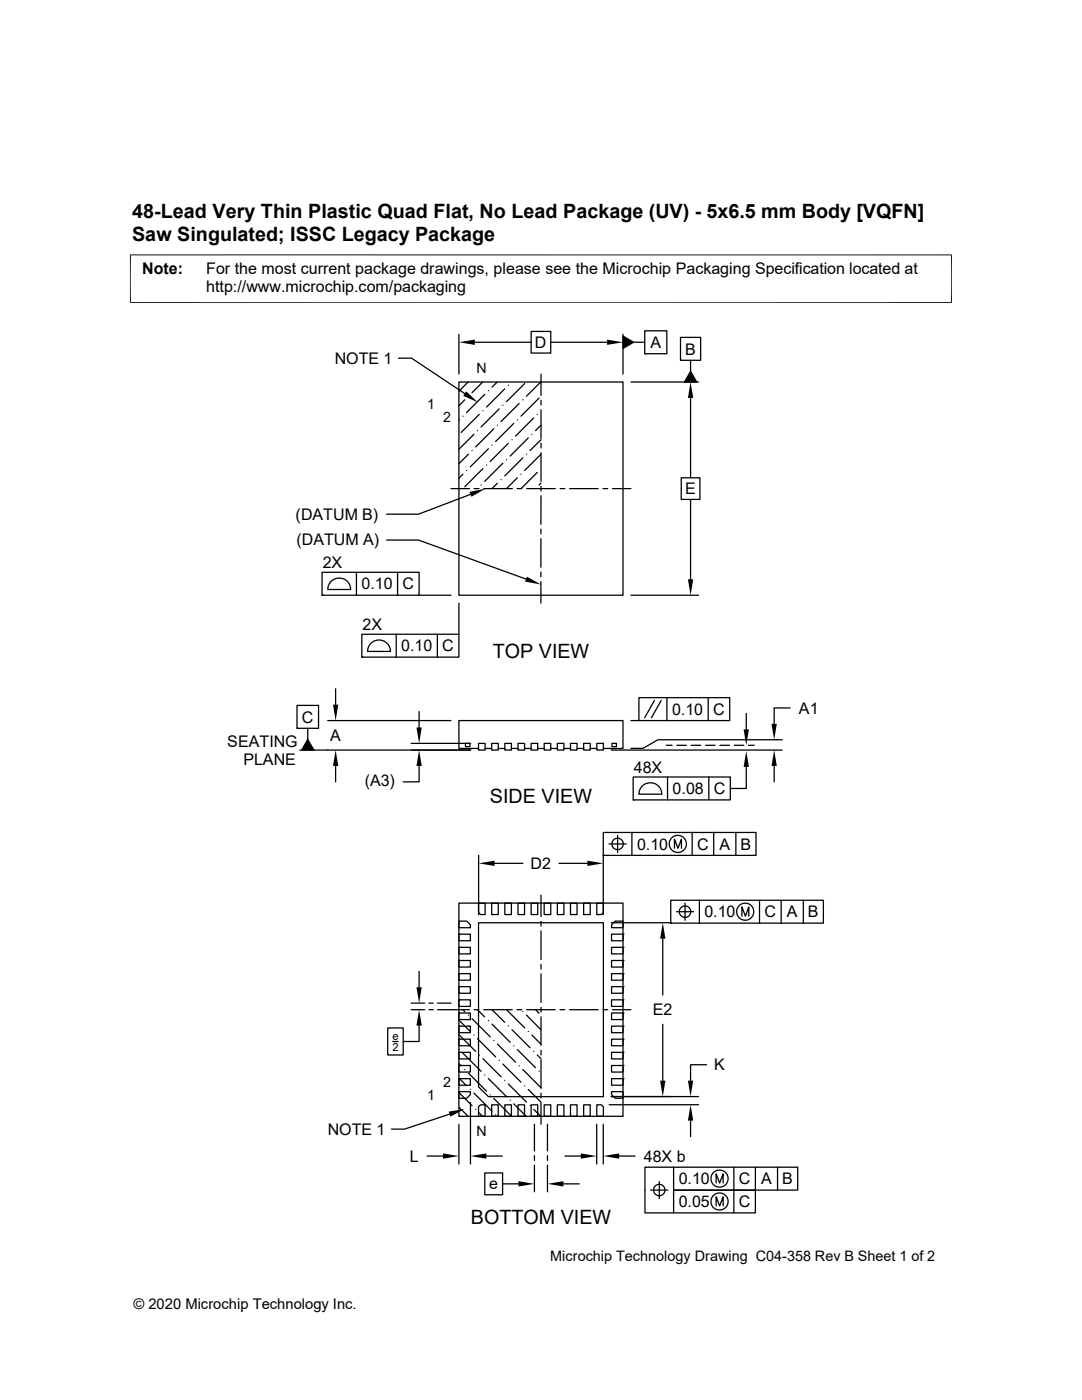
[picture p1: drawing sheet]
<svg xmlns="http://www.w3.org/2000/svg" width="216mm" height="279mm" viewBox="0 0 216 279" stroke-linecap="round" stroke-linejoin="round" font-family="sans-serif">
<g fill="none" stroke="#000" stroke-width=".25">
<path d="M79.5 71.5h2.6l10.6 7M91.6 76.2h32.7v42.6h-32.7zM91.6 66.7v8M92.7 79.8l-1.1 1.2M93.4 76.2l-1.8 1.9M93.5 79.1h.1M94.7 68.3h11.3M96.3 76.2l-2.1 2.2M96.7 78.7l-3.6 3.6M97.5 78h.1M99.2 76.2l-1 1.1M100.7 77.6l-3.6 3.6"/>
<path d="M101.4 76.9h.1M104.3 79.8h.1M104.7 76.5l-3.6 3.7M106 66.1h3.9v4.4h-3.9zM107.6 79.4l-3.7 3.7M107.9 76.2l-2.8 2.9M107.9 74.7v4.2M107.9 79.9v.9M109.9 68.3h11.2M124.3 67.1l2.1 1.2-2.1 1.2zM124.3 66.7v8M125.9 76.2h13.5"/>
<path d="M126.4 68.3h2.3M128.7 66h4.4v4.6h-4.4zM128.7 70.6h.1M135.8 67.3h4v4.6h-4zM135.8 71.9h.1M137.8 79.4v16M137.8 74.1l1.2 2.1h-2.4zM137.8 71.9v2.2M90 97.5h3.7M91.7 83.8l-.1 .1M92.4 83.1h.1M92.4 94.6l-.8 .8"/>
<path d="M93.1 93.9h.1M93.5 90.7l-1.9 1.8M93.9 98.7l-10.4 3.9h-6.3M94.2 89.9h.1M94.6 86.7l-3 3M94.6 97.5h1M95.3 85.9h.1M95.6 82.7l-3.6 3.6M96 96.8h.1M96.4 82h.1M96.4 93.5l-3.7 3.7M96.5 97.5h5.7"/>
<path d="M97.1 92.8h.1M97.5 89.6l-3.7 3.6M98.2 88.8h.1M98.5 85.6l-3.6 3.6M99.3 84.9h.1M99.3 96.4l-1.1 1.1M99.6 81.6l-3.6 3.6M100 95.7h.1M100.3 80.9h.1M100.3 92.5l-3.6 3.6M101.1 91.7h.1M101.4 88.5l-3.6 3.6"/>
<path d="M102.2 87.8h.1M102.5 84.5l-3.6 3.6M103.2 97.5h.9M103.2 83.8h.1M103.2 95.4l-2.1 2.1M103.6 80.5l-3.6 3.6M103.9 94.6h.1M104.3 91.4l-3.6 3.6M105.1 90.7h.1M105.1 97.5h5.7M105.4 87.4l-3.6 3.6M106.1 86.7h.1"/>
<path d="M106.5 83.4l-3.6 3.6M107.2 82.7h.1M107.2 94.3l-3.2 3.2M107.9 96.4l-.3 .4M107.9 81.8v5.7M107.9 88.5v.9M107.9 90.4v5.7M107.9 97v1M107.9 98.9v5.7M108 84.9l-1.2 1M108 87.8l-2.2 2.1M108 90.7l-3.3 3.2"/>
<path d="M111.8 97.5h.9M113.7 97.5h5.7M120.3 97.5h1M122.2 97.5h3.7M135.9 95.4h3.8v4.3h-3.8zM137.8 99.7v15.9M64.3 114.2h19.3v4.6h-19.3zM64.3 118.8h.1M66.2 115.9a2.3 2.3 0 0 1 2.4-.3 2.3 2.3 0 0 1 1.4 2h-4.6l.3-1.1zM71.1 114.2v4.6M77.2 107.8h6.3l21.5 7.8M79.3 114.2v4.6"/>
<path d="M83.6 118.8h6.4M107.9 105.6v1M107.9 107.5v5.7M107.9 114.2v.9M107.9 116.1v4.3M125.9 118.8h13.5M67 137.5v3.1M72.2 126.6h19.4v4.5h-19.4zM72.2 131.1h.1M74.1 128.3a2.29 2.29 0 0 1 2.5-.4 2.29 2.29 0 0 1 1.3 2.1h-4.6l.4-1.2zM79.1 126.6v4.5M87.3 126.6v4.5"/>
<path d="M91.6 120.4v6.2M127.5 139.2h18.1v4.6h-18.1zM130.6 139.8l-2 3.4M131.9 139.8l-1.9 3.4M133.1 139.2v4.6M141.3 139.2v4.6M59.3 140.8h4.3v4.6h-4.3zM59.3 145.4h.1M61.4 145.4v2.2M61.4 147.6l1.2 2.1h-2.4zM65.4 143.8h24.6M67 152.9v3.1"/>
<path d="M82 148.4h11.9M83.6 152.9v3.1h-3.1M83.6 142v3.2M92.9 148.4h.9v.6h-.9zM93.9 149.7h-34.1M95.5 149.4h-3.9v-5.6h32.7v5.6h-3.9M95.5 148.4h1.3v1.3h-1.3zM96.8 149.4h1.3M98.1 148.4h1.3v1.3h-1.3zM99.4 149.4h1.3M100.7 148.4h1.3v1.3h-1.3zM102 149.4h1.4"/>
<path d="M103.4 148.4h1.3v1.3h-1.3zM104.7 149.4h1.3M106 148.4h1.3v1.3h-1.3zM107.3 149.4h1.3M108.6 148.4h1.3v1.3h-1.3zM109.9 149.4h1.3M111.2 148.4h1.3v1.3h-1.3zM112.5 149.4h1.3M113.8 148.4h1.3v1.3h-1.3zM115.1 149.4h1.4M116.5 148.4h1.3v1.3h-1.3zM117.8 149.4h1.3"/>
<path d="M119.1 148.4h1.3v1.3h-1.3zM122 149.7h34.1M122.1 148.4h.9v.6h-.9zM125.9 143.8h1.6M126.3 155.1h19.4v4.5h-19.4zM126.3 159.6h.1M128.2 156.8a2.3 2.3 0 0 1 2.5-.4 2.3 2.3 0 0 1 1.4 2.1h-4.6l.3-1.2zM132.9 148.7h1.2M133.2 155.1v4.5M135.1 148.7h1.9M137.9 148.7h1.9M140.8 148.7h1.9"/>
<path d="M141.4 155.1v4.5M143.6 148.7h1.9M146.5 148.7h1.9M148.9 153.1v4.3h-3.2M148.9 142.4v3.2M149.4 148.7h1.1M154.5 152.9v3.1M156.1 147.6h-24.8l-3 1.8h-2.4M157.6 141.3h-3.1v3.2M95.5 170.7v11.9M98.7 172.3h5.6M107.9 178.6v4.3"/>
<path d="M111.5 172.3h5.7M120.4 170.7v11.9M120.4 166.1h30.5v4.6h-30.5zM120.4 170.7h.1M121.5 168.4h3.4M123.2 166.7v3.4M126.1 166.1v4.6M133.8 179.7h30.5v4.5h-30.5zM134.6 169.3v-1.8l.7 1.8 .7-1.8v1.8M138.1 166.1v4.6M139.6 179.7v4.5M142.4 166.1v4.6"/>
<path d="M146.8 166.1v4.6M151.6 179.7v4.5M155.9 179.7v4.5M160.3 179.7v4.5M83.6 193.8v3.2M91.6 180.2h32.7v42.6h-32.7zM91.6 199.5h2.3v1.4h-2.3zM91.6 199.5h.1M91.6 196.9h2.3v1.3h-2.3zM91.6 196.9h.1M91.6 194.3h2.3v1.3h-2.3zM91.6 194.3h.1"/>
<path d="M91.6 191.7h2.3v1.3h-2.3zM91.6 191.7h.1M91.6 189.1h2.3v1.3h-2.3zM91.6 189.1h.1M91.6 186.4h2.3v1.3h-2.3zM91.6 186.4h.1M91.6 183.8h1.5l.8 .8v.5h-2.3zM95.5 180.2h1.3v2.3h-.9l-.4-.4zM95.5 184.2h24.9v34.7h-22.9l-2-2zM98.1 180.2h1.3v2.3h-1.3zM100.7 180.2h1.3v2.3h-1.3zM103.4 180.2h1.3v2.3h-1.3z"/>
<path d="M106 180.2h1.3v2.3h-1.3zM107.9 183.9v.9M107.9 185.8v5.7M107.9 192.4v1M107.9 194.4v5.7M108.6 180.2h1.3v2.3h-1.3zM111.2 180.2h1.3v2.3h-1.3zM113.8 180.2h1.3v2.3h-1.3zM116.5 180.2h1.3v2.3h-1.3zM119.1 180.2h1.3v1.9l-.4 .4h-.9zM122 184.1h11.8M122 199.5h2.3v1.4h-2.3z"/>
<path d="M122 196.9h2.3v1.3h-2.3zM122 194.3h2.3v1.3h-2.3zM122 191.7h2.3v1.3h-2.3zM122 189.1h2.3v1.3h-2.3zM122 186.4h2.3v1.3h-2.3zM122 184.6l.7-.8h1.6v1.3h-2.3zM124.3 199.5h.1M124.3 196.9h.1M124.3 194.3h.1M124.3 191.7h.1M124.3 189.1h.1M124.3 186.4h.1"/>
<path d="M132.2 187.3v11.3M133.8 184.2h.1M135 181.9h3.4M136.7 180.2v3.5M148 182.8v-1.8l.7 1.8 .7-1.8v1.8M77.4 205.1h3.1v5.4h-3.1zM78.4 207.9h1M82 200.2h2.7M82 201.5h2.7M83.6 204.7v3.2h-3.1M85.6 200.2h.8M85.6 201.5h.8"/>
<path d="M87.3 200.2h2.7M87.3 201.5h6.4M91.6 218l2.6 2.7M91.6 215.2l1.5 1.5M91.6 212.3l.4 .4M91.6 206.5l3.3 3.3M91.6 203.6l2.2 2.2M91.6 217.9h2.3v.6l-.8 .7h-1.5zM91.6 215.3h2.3v1.3h-2.3zM91.6 215.3h.1M91.6 212.6h2.3v1.4h-2.3zM91.6 212.6h.1"/>
<path d="M91.6 210h2.3v1.3h-2.3zM91.6 210h.1M91.6 207.4h2.3v1.3h-2.3zM91.6 207.4h.1M91.6 204.8h2.3v1.3h-2.3zM91.6 204.8h.1M91.6 202.2h2.3v1.3h-2.3zM91.6 202.2h.1M91.7 209.5h.1M92.4 210.2l3.6 3.6M92.4 201.5l.3 .4M92.7 213.4h.1"/>
<path d="M93.5 214.2l3.6 3.6M93.5 202.6h.1M93.8 217.4h.1M94.2 203.3l3.6 3.6M94.6 218.1l3.6 3.7M94.6 206.6h.1M94.6 201.5h1M95.3 207.3l3.6 3.6M95.3 201.5l1.4 1.4M95.6 210.5h.1M96.4 211.3l3.6 3.6M96.5 201.5h5.7"/>
<path d="M96.7 214.5h.1M97.5 215.2l3.6 3.7M97.5 203.7h.1M97.8 218.5h.1M98.2 204.4l3.6 3.6M98.2 201.5l2.5 2.5M98.5 219.2l3.6 3.6M98.5 207.6h.1M99.3 208.4l3.6 3.6M99.6 211.6h.1M100.3 212.3l3.6 3.7M100.7 215.6h.1"/>
<path d="M101.1 201.5l3.6 3.6M101.4 216.3l3.7 3.6M101.4 204.7h.1M101.8 219.6h.1M102.2 205.5l3.6 3.6M102.5 208.7h.1M103.2 201.5h.9M103.2 209.5l3.6 3.6M103.6 212.7h.1M104.3 201.9h.1M104.3 213.4l3.6 3.7M104.7 216.7h.1"/>
<path d="M105.1 202.6l2.8 2.9M105.1 201.5h5.7M105.4 205.8h.1M105.4 217.4l2.5 2.5M106.1 206.6l1.8 1.8M106.5 209.8h.1M106.9 201.5l.7 .7M107.2 210.5l.7 .8M107.6 213.8h.1M107.9 201v1M107.9 202.9v5.7M107.9 209.6v.9"/>
<path d="M107.9 211.5v5.7M107.9 218.2v.9M111.7 201.5h1M113.6 201.5h5.8M120.3 201.5h1M122 218.8h17.4M122 217.9h2.3v1.3h-1.6l-.7-.7zM122 215.3h2.3v1.3h-2.3zM122 212.6h2.3v1.4h-2.3zM122 210h2.3v1.3h-2.3zM122 207.4h2.3v1.3h-2.3zM122 204.8h2.3v1.3h-2.3z"/>
<path d="M122 202.2h2.3v1.3h-2.3zM122.2 201.5h3.7M124.3 215.3h.1M124.3 212.6h.1M124.3 210h.1M124.3 207.4h.1M124.3 204.8h.1M124.3 202.2h.1M132.2 204.4v11.3M141 212.5h-3.2v3.2M85.2 230.7h3.2M89.7 222.4l-9 2.9h-2.6"/>
<path d="M91.6 224.4v7.9M91.7 221l1.7 1.8M93.9 220v12.3M94.9 221.4h.1M95.5 220.9l.4-.4h.9v2.3h-1.3zM95.6 222.1l.7 .7M96.7 234.1h3.6v4.3h-3.6zM97 230.7h3.2M98.1 220.5h1.3v2.3h-1.3zM98.9 222.5h.1M100.3 236.3h3.2M100.7 220.5h1.3v2.3h-1.3z"/>
<path d="M102.5 220.3l2.5 2.5M103.4 220.5h1.3v2.3h-1.3zM105.8 220.7h.1M106 220.5h1.3v2.3h-1.3zM106.5 221.4l1.4 1.4M106.6 224.4v5.3M106.6 230.6v1M106.6 232.5v5.3M107.9 220.1v4.3M108.6 220.5h1.3v2.3h-1.3zM109.2 224.4v5.3M109.2 230.6v1"/>
<path d="M109.2 232.5v5.3M111.2 220.5h1.3v2.3h-1.3zM112.4 236.3h3.2M112.7 230.7h3.2M113.8 220.5h1.3v2.3h-1.3zM116.5 220.5h1.3v2.3h-1.3zM119.1 224.4v7.9M119.1 220.5h.9l.4 .4v1.9h-1.3zM120.4 224.4v7.9M121.6 220.5h17.8M123.5 230.7h3.2M129.8 237.5h3.5"/>
<path d="M131.6 235.8v3.4M134.4 232.9v4.6h16.3v4.6h-22v-9.2h30.5v4.6h-24.8v4.6M137.8 223.6v3.2M142.9 236.1v-1.8l.7 1.8 .7-1.8v1.8M146.4 232.9v9.2M150.7 232.9v4.6M155.2 232.9v4.6M142.9 240.7v-1.9l.7 1.9 .7-1.9v1.9"/>
<circle cx="123.2" cy="168.4" r="1.14"/>
<circle cx="135.3" cy="168.4" r="1.72"/>
<circle cx="136.7" cy="181.9" r="1.14"/>
<circle cx="148.7" cy="182" r="1.71"/>
<circle cx="131.6" cy="237.5" r="1.14"/>
<circle cx="143.6" cy="239.8" r="1.72"/>
<circle cx="143.6" cy="235.2" r="1.71"/>
</g>
<g fill="#000">
<path d="M93 78.1l2.4 2.2-3-1.3zM91.6 68.3l3.1-.5v1zM121.1 67.8l3.2 .5-3.2 .5zM124.3 67.1l2.1 1.2-2.1 1.2zM137.8 76.2l.5 3.2h-1zM137.8 74.1l1.2 2.1h-2.4zM93.7 98.2l3.2-.7-2.8 1.6zM105.1 115.1l2.8 1.5-3.1-.5zM137.3 115.6h1l-.5 3.2zM61.4 147.6l1.2 2.1h-2.4zM66.4 140.6h1.1l-.5 3.2zM67 149.7l.5 3.2h-1.1z"/>
<path d="M83.1 145.2h1.1l-.6 3.2zM83.6 149.7l.6 3.2h-1.1zM148.9 149.9l.5 3.2h-1zM148.4 145.6h1l-.5 3.1zM154.5 149.7l.5 3.2h-1.1zM153.9 144.5h1.1l-.5 3.1zM95.5 172.3l3.2-.5v1zM117.2 171.8l3.2 .5-3.2 .5zM83.1 197h1.1l-.6 3.2zM132.2 184.1l.6 3.2h-1.1zM83.6 201.5l.6 3.2h-1.1zM131.7 215.7h1.1l-.6 3.1z"/>
<path d="M137.3 215.7h1l-.5 3.1zM88.4 230.2l3.2 .5-3.2 .5zM89.5 221.8l3.2-.5-2.8 1.5zM93.9 230.7l3.1-.5v1zM103.5 235.7l3.1 .6-3.1 .5zM109.2 236.3l3.2-.6v1.1zM115.9 230.2l3.2 .5-3.2 .5zM120.4 230.7l3.1-.5v1zM137.8 220.5l.5 3.1h-1z"/>
</g>
<path d="M26 50.8v9.7M189.9 50.8v9.7M189.9 50.9h-164M25.9 60.4h164" fill="none" stroke="#000" stroke-width=".2"/>
<g font-size="3.9">
<text x="26.4" y="43.5">48-Lead Very Thin Plastic Quad Flat, No Lead Package (UV) - 5x6.5 mm Body [VQFN]</text>
<text x="26.4" y="48">Saw Singulated; ISSC Legacy Package</text>
<text x="98.3" y="131.3">TOP VIEW</text>
<text x="97.8" y="160.2">SIDE VIEW</text>
<text x="93.9" y="244.3">BOTTOM VIEW</text>
</g>
<g font-size="3.2">
<text x="28.4" y="54.6">Note:</text>
<text x="41.1" y="58.3">http://www.microchip.com/packaging</text>
<text x="41.1" y="54.6">For the most current package drawings, please see the Microchip Packaging Specification located at</text>
<text x="106.7" y="69.4">D</text>
<text x="129.8" y="69.4">A</text>
<text x="136.7" y="70.8">B</text>
<text x="66.8" y="72.6">NOTE 1</text>
<text x="136.7" y="98.7">E</text>
<text x="59" y="103.8">(DATUM B)</text>
<text x="59.1" y="108.9">(DATUM A)</text>
<text x="64.4" y="113.4">2X</text>
<text x="72.1" y="117.6">0.10</text>
<text x="80.3" y="117.6">C</text>
<text x="72.3" y="125.8">2X</text>
<text x="80.1" y="130">0.10</text>
<text x="88.2" y="130">C</text>
<text x="134.1" y="142.6">0.10</text>
<text x="142.3" y="142.7">C</text>
<text x="159.4" y="142.4">A1</text>
<text x="45.4" y="149">SEATING</text>
<text x="60.2" y="144.2">C</text>
<text x="65.9" y="147.9">A</text>
<text x="48.6" y="152.7">PLANE</text>
<text x="126.5" y="154.3">48X</text>
<text x="72.8" y="156.8">(A3)</text>
<text x="134.2" y="158.5">0.08</text>
<text x="142.4" y="158.5">C</text>
<text x="105.9" y="173.4">D2</text>
<text x="127.1" y="169.6">0.10</text>
<text x="139.1" y="169.6">C</text>
<text x="143.6" y="169.6">A</text>
<text x="147.7" y="169.6">B</text>
<text x="140.5" y="183.1">0.10</text>
<text x="152.5" y="183.1">C</text>
<text x="157" y="183.1">A</text>
<text x="161.2" y="183.1">B</text>
<text x="130.2" y="202.6">E2</text>
<text x="142.5" y="213.6">K</text>
<text x="65.4" y="226.5">NOTE 1</text>
<text x="81.8" y="231.9">L</text>
<text x="128.5" y="231.8">48X b</text>
<text x="97.6" y="237.4">e</text>
<text x="135.4" y="236.4">0.10</text>
<text x="147.4" y="236.4">C</text>
<text x="151.9" y="236.4">A</text>
<text x="156.1" y="236.4">B</text>
<text x="135.4" y="240.9">0.05</text>
<text x="147.4" y="240.9">C</text>
</g>
<g font-size="2.9">
<text x="109.8" y="251.7">Microchip Technology Drawing C04-358 Rev B Sheet 1 of 2</text>
<text x="26.6" y="261.3">© 2020 Microchip Technology Inc.</text>
</g>
<g font-size="2.8">
<text x="95.1" y="74.4">N</text>
<text x="85.2" y="81.6">1</text>
<text x="88.4" y="84.2">2</text>
<text x="85.2" y="219.5">1</text>
<text x="88.4" y="216.9">2</text>
<text x="95.1" y="226.7">N</text>
</g>
<g font-size="2.2">
<text x="78.3" y="207.6">e</text>
<text x="78.3" y="209.7">2</text>
</g>
</svg>
